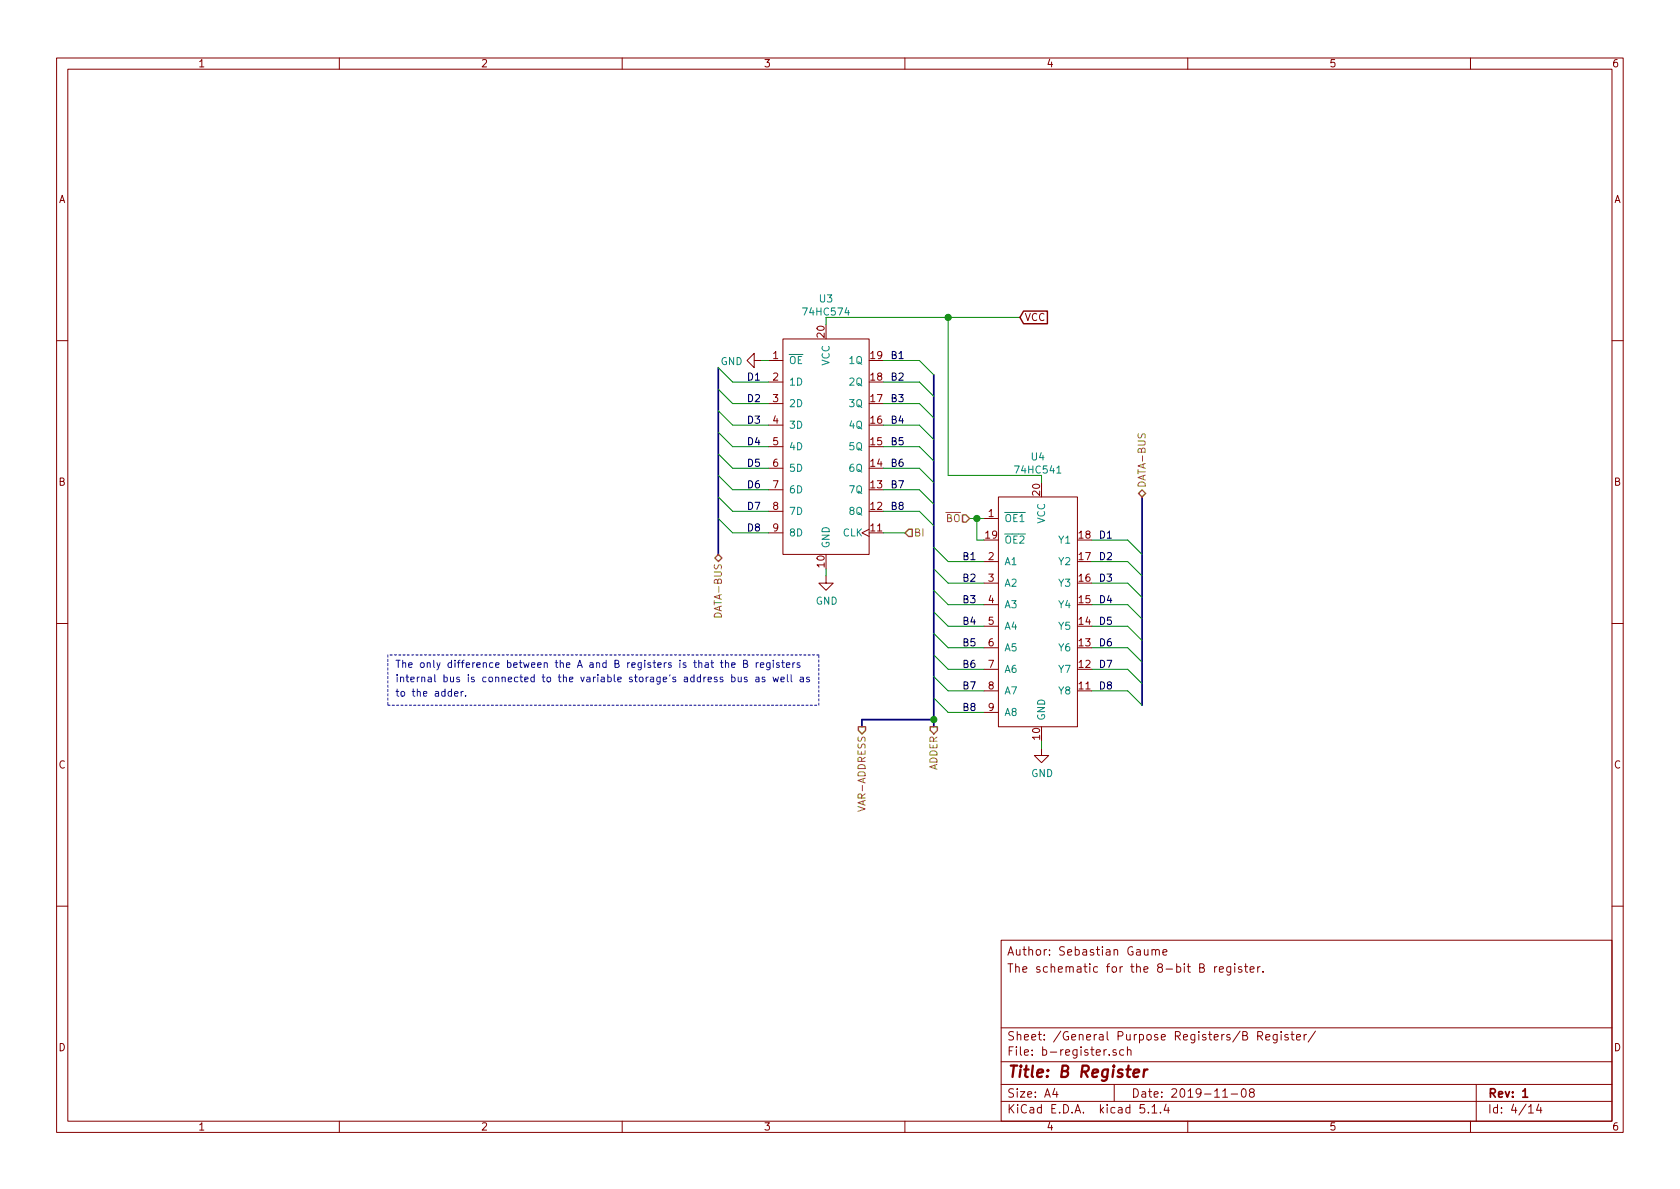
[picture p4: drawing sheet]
<svg xmlns="http://www.w3.org/2000/svg" width="297mm" height="210mm" viewBox="0 0 297 210" stroke-linecap="round" stroke-linejoin="round" font-family="sans-serif">
<g fill="none" stroke="#840000" stroke-width=".18">
<path d="M10 10.3h277v189.9h-277zM12 12.2h273v186.1h-273zM60 10.3v1.9M110 10.3v1.9M160 10.3v1.9M210 10.3v1.9M260 10.3v1.9M138.4 59.9h15.3v38.1h-15.3zM10 60.2h2M133.3 63.7v-1.2l-1.2 1.2 1.2 1.3v-1.3h1.3M135.9 63.7h2.5M135.9 67.6h2.5"/>
<path d="M135.9 71.4h2.5M135.9 75.2h2.5M135.9 79h2.5M285 60.2h2M135.9 82.8h2.5M135.9 86.6h2.5M135.9 90.4h2.5M135.9 94.2h2.5M153.7 93.6l-1.3 .6 1.3 .7M174 91.7h2.5M174 99.3h2.5M176.5 87.9h14v40.6h-14z"/>
<path d="M10 110.3h2M146 101.8v1.3h1.3l-1.3 1.3-1.2-1.3h1.2M174 103.1h2.5M174 106.9h2.5M174 110.7h2.5M174 114.5h2.5M174 118.4h2.5M285 110.3h2M174 122.2h2.5M174 126h2.5M184.1 132.3v1.3h1.3l-1.3 1.3-1.2-1.3h1.2M10 160.2h2"/>
<path d="M177 166.3h108v32h-108zM202.3 167.9l.1 .9 .4 .1 .2-.1M203 167.9v1M203.7 168l.2-.1 .4 .1v.9M203.7 167.9v1M204.3 168.1a.36 .36 0 0 1 .3-.2 .36 .36 0 0 1 .4 .2v.8M205.6 168.4l.7-.1-.1-.3-.4-.1-.2 .2 .1 .7h.5M214.8 170.9v1M215.2 170.9l-.4 .2v.1M215.6 171.4l.7-.1v-.3l-.5-.1-.2 .2 .1 .8h.6M217.6 170.9v1.3l-.3 .2h-.3M217.6 171l-.4-.1-.3 .3 .1 .6 .2 .1h.4"/>
<path d="M218.3 170.4v.2M218.3 170.9v1M219.5 171a.37 .37 0 0 0-.6 .1l.1 .3 .5 .1 .1 .1-.2 .3h-.5M220 170.9h.6M220.2 170.4v1.3l.4 .2M221 171.4l.7-.1v-.3l-.5-.1-.2 .2 .1 .8h.6M222.4 170.9v1M222.8 170.9l-.4 .3M223.3 171.8v.1M285 160.2h2M60 198.3v1.9M110 198.3v1.9"/>
<path d="M160 198.3v1.9M177 194.8h108M177 191.8h108M177 187.8h108M177 181.8h108M186.5 192.5l-.4 1h1M186.8 193v1M196.1 186.5v.1M197 191.8v3M197.3 185.7l-.3-.1-.2 .2v.2l.5 .2v.3h-.5M198.7 185.7l-.4-.1-.3 .3v.6l.3 .1 .4-.1M199.3 185.7l.2-.1 .4 .1 .1 .9"/>
<path d="M199.3 185.1v1.5M202.3 195.3h-.7l-.1 .7 .3-.1 .5 .1 .1 .2-.1 .5-.2 .1-.6-.1M203 196.7v.1M203.7 195.8l.4-.5v1.5M203.7 196.8h.8M205.2 196.7v.1M206.2 195.2l-.4 1.1h1M206.6 195.8v1M210 198.3v1.9M216.2 194h.8M217.7 193.5h1.1M219.6 192.7l.4-.2a.94 .94 0 0 1 0 1.5 .82 .82 0 0 1-.4-1.3z"/>
<path d="M221.2 193.2l-.3-.3 .1-.2 .2-.2 .4 .1 .2 .2-.1 .2-.6 .2a.48 .48 0 0 0-.1 .7l.2 .1 .5-.1a.48 .48 0 0 0-.1-.7h-.1M222.4 183.2l.7-.1 .1-.2v-.3l-.2-.2h-.6v1.5M222.7 183.2l.5 .7M223.8 183.4l.7-.1v-.3l-.5-.1-.2 .2 .1 .7h.6M225.8 182.9v1.2l-.3 .3-.3-.1M225.8 183l-.4-.1-.3 .3 .1 .6 .2 .1 .4-.1M226.5 182.4v.2M226.5 182.9v1M227.7 183a.37 .37 0 0 0-.5 .1v.3l.5 .1 .1 .1-.2 .3-.4-.1M228.2 182.9h.6M228.4 182.4v1.3l.4 .2M229.2 183.4l.7-.1v-.3l-.5-.1-.2 .2 .1 .7h.6"/>
<path d="M230.6 182.9v1M231 182.9l-.4 .3M232.6 182.3l-1.3 2M260 198.3v1.9M261 191.8v6.5M270.3 195.8l.4-.5v1.5M270.3 196.8h.8M272.1 195.2l-.4 1.1h.9M272.4 195.8v1"/>
</g>
<path d="M269.2 193l.5-.5v1.5M269.2 194h.9" fill="none" stroke="#840000" stroke-width=".3"/>
<path d="M200.4 189.8l1-.2-.1-.4h-.7l-.2 1 .2 .2 .6-.1M202.3 189.1l-.1 1.3M202.9 189.1a.5 .5 0 0 0-.6 .4" fill="none" stroke="#840000" stroke-width=".41"/>
<path d="M186.9 83.7h.7" fill="none" stroke="#008484" stroke-width=".18"/>
<path d="M68.6 115.8v8.9M144.8 115.8h-76.2M68.6 124.7h76.2M144.8 124.7v-8.9" fill="none" stroke="#0000c2" stroke-width=".18" stroke-dasharray=".4 .4"/>
<path d="M127 65v33M165.1 66.3v62.2M201.9 87.9v36.8M165.1 127.2h-12.7v1.3" fill="none" stroke="#000084" stroke-width=".3"/>
<g fill="none" stroke="#008400" stroke-width=".18">
<path d="M167.6 56.1v28h16.5v1.2M180.3 56.1h-34.3v1.3M127 76.4l2.5 2.6h6.4M127 72.6l2.5 2.6h6.4M127 68.8l2.5 2.6h6.4M127 65l2.5 2.6h6.4M134.6 63.7h1.3M156.2 79h6.4l2.5 2.5M156.2 75.2h6.4l2.5 2.5M156.2 71.4h6.4l2.5 2.5M156.2 63.7h6.4l2.5 2.6M156.2 67.6h6.4l2.5 2.5"/>
<path d="M127 84.1l2.5 2.5h6.4M127 80.3l2.5 2.5h6.4M127 87.9l2.5 2.5h6.4M127 91.7l2.5 2.5h6.4M156.2 86.6h6.4l2.5 2.5M156.2 82.8h6.4l2.5 2.5M156.2 90.4h6.4l2.5 2.6M156.2 94.2h3.8M165.1 96.8l2.5 2.5h6.4M171.4 91.7h2.6M172.7 91.7v3.8h1.3M193 99.3h6.4l2.5 2.5"/>
<path d="M193 95.5h6.4l2.5 2.5M146 100.6v1.2M165.1 108.2l2.5 2.5h6.4M165.1 119.6l2.5 2.6h6.4M165.1 115.8l2.5 2.6h6.4M165.1 112l2.5 2.5h6.4M165.1 104.4l2.5 2.5h6.4M165.1 100.6l2.5 2.5h6.4M193 110.7h6.4l2.5 2.6M193 118.4h6.4l2.5 2.5M193 114.5h6.4l2.5 2.6M193 106.9h6.4l2.5 2.6"/>
<path d="M193 103.1h6.4l2.5 2.6M165.1 123.4l2.5 2.6h6.4M184.1 131.1v1.2M193 122.2h6.4l2.5 2.5"/>
</g>
<path d="M126.4 98.7l.6-.7 .6 .7-.6 .6zM160.7 93.6h.6v1.3h-.6l-.7-.7zM170.2 91.1h.6l.6 .6-.6 .6h-.6zM201.3 87.2l.6-.6 .7 .6-.7 .7zM151.8 128.5h1.2v.7l-.6 .6-.6-.6zM164.5 128.5h1.2v.7l-.6 .6-.6-.6z" fill="none" stroke="#848400" stroke-width=".25"/>
<path d="M201.3 76.7l-.1 .5 .1 .2h.4l.3-.6 .3-.1 .2 .3-.1 .4" fill="none" stroke="#848400" stroke-width=".18"/>
<path d="M181 55h4.2v2.2h-4.2l-.7-1.1z" fill="none" stroke="#840000" stroke-width=".25"/>
<g fill="none" stroke="#0000c2" stroke-width=".18">
<path d="M127.4 117.2h.4M127.6 116.8v1.1l.2 .1M127.8 119.8l-.3-.1-.2 .2 .1 .2 .4 .1v.3h-.5M128.3 117.3l.1-.1h.4v.8M128.3 116.8v1.2M129.4 117.6l.6-.1-.1-.3h-.4l-.1 .2v.6h.5M129.4 119.8l.3-.1 .3 .3-.2 .5h-.4M129.4 119.3v1.3M130.5 119.7l.1 .8 .3 .1 .2-.2M131.1 119.7v.9M131.5 117.4l.5-.1 .2-.2-.1-.2-.6-.1v1.2h.5l.2-.1v-.3l-.3-.2M132.1 119.8l-.3-.1-.2 .2v.2l.5 .1v.3h-.5"/>
<path d="M133.7 119.8h.4l.1 .8M133.7 117.2v.8M134.1 117.2l-.4 .2M134.4 117.6l.7-.1-.1-.3h-.4l-.2 .2 .1 .6h.5M135.2 119.8l-.3-.1-.2 .2 .1 .2 .4 .1v.3h-.5M136.1 117.2v1l-.2 .3-.3-.1M136.1 117.2h-.3l-.3 .2 .2 .6h.4M136.7 119.7l.2 .9 .3-.6 .2 .6 .2-.9M136.7 116.8v.1M136.7 117.2v.8M137.8 117.2h-.3l-.2 .2v.1l.5 .2v.3h-.5M138.2 117.2h.5"/>
<path d="M138.4 116.8v1.1l.3 .1M139 117.6l.6-.1v-.3h-.4l-.2 .2 .1 .6h.5M139.2 119.3v1.1l.2 .2M139.9 119.3v1.1l.2 .2M140.2 117.2v.8M140.5 117.2l-.3 .2M141.4 117.2h-.3l-.2 .2 .1 .1 .4 .2v.3h-.5M141.5 119.8h.5l.1 .8M143.1 119.8l-.3-.1-.2 .2 .1 .2 .4 .1v.3h-.5M80.4 122.7l.6-.1-.1-.3h-.3l-.2 .1v.7h.5M81.5 122.3v.8M81.9 122.3h-.3l-.1 .2"/>
<path d="M82.3 123v.1M134.2 120l-.4 .1-.2 .2 .1 .2h.5M138.1 120.1l.6-.1-.1-.2-.3-.1-.2 .2v.6h.5M142.1 120l-.5 .1-.1 .2 .1 .3 .5-.1"/>
</g>
<g fill="#008400" stroke="#008400" stroke-width=".25">
<circle cx="165.1" cy="127.2" r=".51"/>
<circle cx="172.7" cy="91.7" r=".51"/>
<circle cx="167.6" cy="56.1" r=".51"/>
</g>
<text font-size="2.8" fill="#840000" x="178" y="190.5">Title: B Register</text>
<g font-size="2.1" fill="#840000">
<text x="178" y="172">The schematic for the 8-bit B register.</text>
<text x="178" y="169">Author: Sebastian Gaume</text>
<text x="178" y="184">Sheet: /General Purpose Registers/B Register/</text>
<text x="178" y="186.7">File: b-register.sch</text>
<text x="178" y="196.9">KiCad E.D.A. kicad 5.1.4</text>
<text x="178" y="194.1">Size: A4</text>
<text x="200" y="194.1">Date: 2019-11-08</text>
<text x="263" y="194.1">Rev: 1</text>
<text x="263" y="196.9">Id: 4/14</text>
</g>
<g font-size="1.8" fill="#840000">
<text x="35" y="11.9">1</text>
<text x="85" y="11.9">2</text>
<text x="135" y="11.9">3</text>
<text x="185" y="11.9">4</text>
<text x="235" y="11.9">5</text>
<text x="285" y="11.9">6</text>
<text x="10.4" y="35.9">A</text>
<text x="285.4" y="35.9">A</text>
<text x="145.8" y="59.6" transform="rotate(-90 145.8 59.6)">20</text>
<text x="181.1" y="56.8">VCC</text>
<text x="136.7" y="63.5">1</text>
<text x="154" y="63.5">19</text>
<text x="136.7" y="67.3">2</text>
<text x="136.7" y="71.1">3</text>
<text x="154" y="71.1">17</text>
<text x="154" y="67.3">18</text>
<text x="136.7" y="74.9">4</text>
<text x="154" y="74.9">16</text>
<text x="136.7" y="78.7">5</text>
<text x="136.7" y="82.5">6</text>
<text x="154" y="82.5">14</text>
<text x="154" y="78.7">15</text>
<text x="10.4" y="85.9">B</text>
<text x="136.7" y="86.4">7</text>
<text x="154" y="86.4">13</text>
<text x="183.9" y="87.6" transform="rotate(-90 183.9 87.6)">20</text>
<text x="285.4" y="85.9">B</text>
<text x="136.7" y="90.2">8</text>
<text x="136.7" y="94">9</text>
<text x="154" y="94">11</text>
<text x="154" y="90.2">12</text>
<text x="174.3" y="95.2">19</text>
<text x="174.8" y="91.4">1</text>
<text x="190.8" y="95.2">18</text>
<text x="145.8" y="100.3" transform="rotate(-90 145.8 100.3)">10</text>
<text x="174.8" y="99.1">2</text>
<text x="190.8" y="99.1">17</text>
<text x="174.8" y="102.9">3</text>
<text x="174.8" y="106.7">4</text>
<text x="190.8" y="106.7">15</text>
<text x="190.8" y="102.9">16</text>
<text x="174.8" y="110.5">5</text>
<text x="190.8" y="110.5">14</text>
<text x="174.8" y="114.3">6</text>
<text x="174.8" y="118.1">7</text>
<text x="190.8" y="118.1">12</text>
<text x="190.8" y="114.3">13</text>
<text x="174.8" y="121.9">8</text>
<text x="174.8" y="125.7">9</text>
<text x="190.8" y="121.9">11</text>
<text x="183.9" y="130.8" transform="rotate(-90 183.9 130.8)">10</text>
<text x="10.4" y="135.9">C</text>
<text x="285.4" y="135.9">C</text>
<text x="10.4" y="185.9">D</text>
<text x="285.4" y="185.9">D</text>
<text x="35" y="199.9">1</text>
<text x="85" y="199.9">2</text>
<text x="135" y="199.9">3</text>
<text x="185" y="199.9">4</text>
<text x="235" y="199.9">5</text>
<text x="285" y="199.9">6</text>
</g>
<g font-size="1.8" fill="#008484">
<text x="144.9" y="53.5">U3</text>
<text x="142.3" y="55.8">74HC574</text>
<text x="127.4" y="64.6">GND</text>
<text x="139.4" y="64.4">OE</text>
<text x="146.7" y="64.7" transform="rotate(-90 146.7 64.7)">VCC</text>
<text x="150.3" y="64.4">1Q</text>
<text x="139.4" y="68.2">1D</text>
<text x="150.3" y="68.2">2Q</text>
<text x="139.4" y="72">2D</text>
<text x="139.4" y="75.8">3D</text>
<text x="150.3" y="75.8">4Q</text>
<text x="150.3" y="72">3Q</text>
<text x="139.4" y="79.6">4D</text>
<text x="139.4" y="83.4">5D</text>
<text x="150.3" y="83.4">6Q</text>
<text x="150.3" y="79.6">5Q</text>
<text x="179.8" y="83.7">74HC541</text>
<text x="182.4" y="81.4">U4</text>
<text x="139.4" y="87.2">6D</text>
<text x="150.3" y="87.2">7Q</text>
<text x="139.4" y="91.1">7D</text>
<text x="139.4" y="94.9">8D</text>
<text x="149" y="94.9">CLK</text>
<text x="150.3" y="91.1">8Q</text>
<text x="177.5" y="92.3">OE1</text>
<text x="184.8" y="92.6" transform="rotate(-90 184.8 92.6)">VCC</text>
<text x="146.7" y="97" transform="rotate(-90 146.7 97)">GND</text>
<text x="177.5" y="96.1">OE2</text>
<text x="177.5" y="99.9">A1</text>
<text x="187.3" y="99.9">Y2</text>
<text x="187.3" y="96.1">Y1</text>
<text x="144.2" y="106.9">GND</text>
<text x="177.5" y="103.8">A2</text>
<text x="177.5" y="107.6">A3</text>
<text x="187.3" y="107.6">Y4</text>
<text x="187.3" y="103.8">Y3</text>
<text x="177.5" y="111.4">A4</text>
<text x="187.3" y="111.4">Y5</text>
<text x="177.5" y="115.2">A5</text>
<text x="177.5" y="119">A6</text>
<text x="187.3" y="119">Y7</text>
<text x="187.3" y="115.2">Y6</text>
<text x="177.5" y="122.8">A7</text>
<text x="187.3" y="122.8">Y8</text>
<text x="177.5" y="126.6">A8</text>
<text x="184.8" y="127.5" transform="rotate(-90 184.8 127.5)">GND</text>
<text x="182.3" y="137.4">GND</text>
</g>
<g font-size="1.8">
<text x="157.8" y="63.5">B1</text>
<text x="132.4" y="67.3">D1</text>
<text x="132.4" y="71.1">D2</text>
<text x="157.8" y="67.3">B2</text>
<text x="157.8" y="71.1">B3</text>
<text x="132.4" y="74.9">D3</text>
<text x="157.8" y="74.9">B4</text>
<text x="132.4" y="82.5">D5</text>
<text x="132.4" y="78.7">D4</text>
<text x="157.8" y="82.5">B6</text>
<text x="157.8" y="78.7">B5</text>
<text x="132.4" y="86.4">D6</text>
<text x="157.8" y="86.4">B7</text>
<text x="132.4" y="94">D8</text>
<text x="132.4" y="90.2">D7</text>
<text x="157.8" y="90.2">B8</text>
<text x="194.6" y="95.2">D1</text>
<text x="170.5" y="99.1">B1</text>
<text x="194.6" y="99.1">D2</text>
<text x="170.5" y="106.7">B3</text>
<text x="170.5" y="102.9">B2</text>
<text x="194.6" y="106.7">D4</text>
<text x="194.6" y="102.9">D3</text>
<text x="170.5" y="110.5">B4</text>
<text x="194.6" y="110.5">D5</text>
<text x="170.5" y="114.3">B5</text>
<text x="170.5" y="118.1">B6</text>
<text x="194.6" y="114.3">D6</text>
<text x="194.6" y="118.1">D7</text>
<text x="170.5" y="125.7">B8</text>
<text x="170.5" y="121.9">B7</text>
<text x="194.6" y="121.9">D8</text>
</g>
<g font-size="1.8" fill="#848400">
<text x="202.6" y="86.4" transform="rotate(-90 202.6 86.4)">DATA-BUS</text>
<text x="161.5" y="94.9">BI</text>
<text x="167.3" y="92.3">BO</text>
<text x="127.6" y="108.8" transform="rotate(-90 127.6 108.8)">DATA-BUS</text>
<text x="165.7" y="136.3" transform="rotate(-90 165.7 136.3)">ADDER</text>
<text x="153" y="143" transform="rotate(-90 153 143)">VAR-ADDRESS</text>
</g>
<g font-size="1.8" fill="#0000c2">
<text x="69.8" y="118.1">The only difference between the A and B registers is that the B registers</text>
<text x="69.8" y="120.6">internal bus is connected to the variable storage's address bus as well as</text>
<text x="69.8" y="123.2">to the adder.</text>
</g>
</svg>
